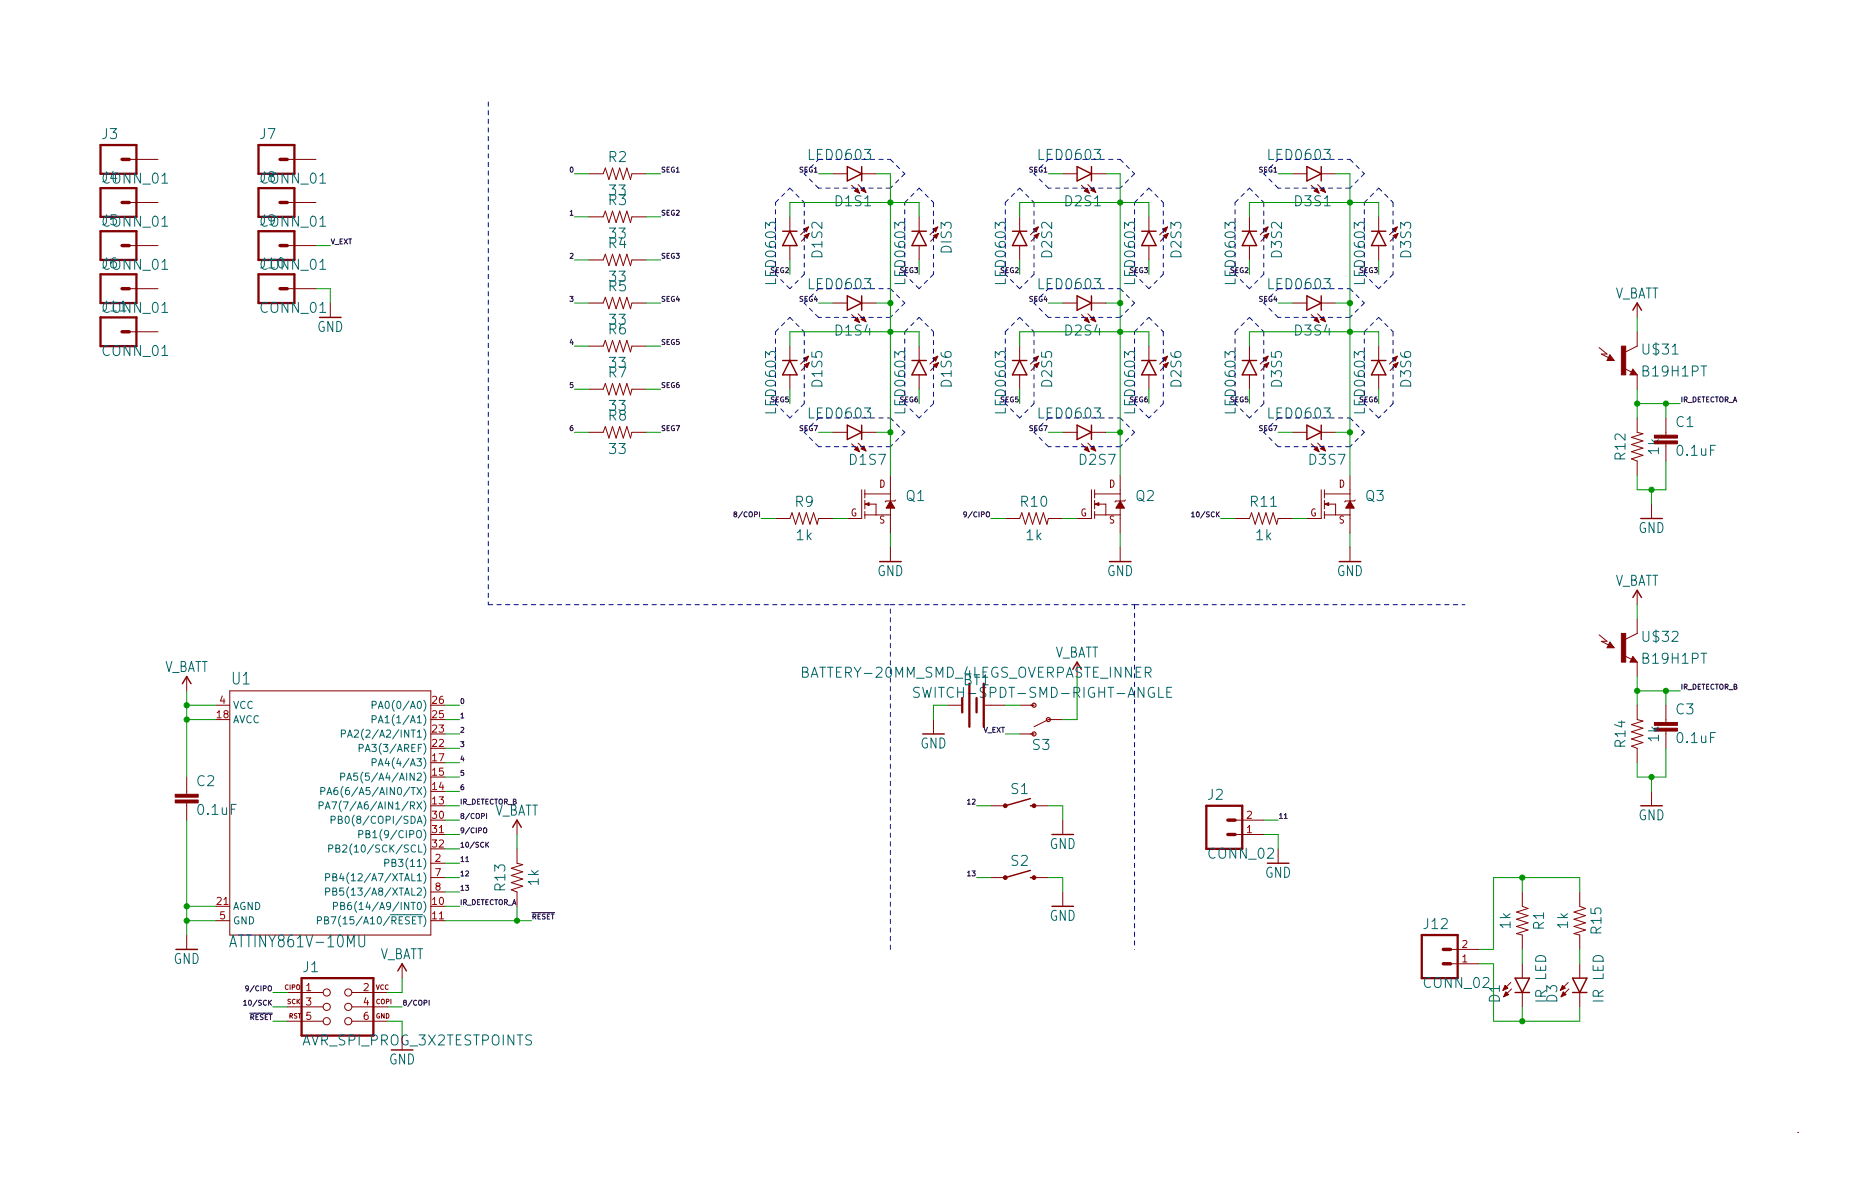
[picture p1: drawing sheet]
<svg xmlns="http://www.w3.org/2000/svg" width="328mm" height="210mm" viewBox="0 0 328 210" stroke-linecap="round" stroke-linejoin="round" font-family="sans-serif">
<g fill="none" stroke="#840000" stroke-width=".18">
<path d="M22.9 28.2h5M22.9 35.8h5M50.8 28.2h5.1M50.8 35.8h5.1M104.1 30.7h2.6l.4-1 .6 2 .6-2 .7 2 .6-2 .6 2 .7-2 .6 2 .3-1h2.5M104.1 38.3h2.6l.4-1 .6 2.1 .6-2.1 .7 2.1 .6-2.1 .6 2.1 .7-2.1 .6 2.1 .3-1.1h2.5M139.7 38.3v2.6M147.3 30.7h2.6M150.6 32.8l1.4 1.4M151.8 32.6l1.4 1.4M152.4 30.7h2.5M162.6 38.3v2.6"/>
<path d="M180.3 38.3v2.6M188 30.7h2.5M191.3 32.8l1.4 1.4M192.4 32.6l1.4 1.4M193 30.7h2.6M203.2 38.3v2.6M221 38.3v2.6M228.6 30.7h2.5M231.9 32.8l1.4 1.4M233 32.6l1.4 1.4M233.7 30.7h2.5M243.8 38.3v2.6"/>
<path d="M22.9 43.4h5M22.9 51h5M22.9 58.7h5M50.8 43.4h5.1M50.8 51h5.1M58.4 53.6v2.5M104.1 46h2.6l.4-1 .6 2 .6-2 .7 2 .6-2 .6 2 .7-2 .6 2 .3-1h2.5M104.1 53.6h2.6l.4-1 .6 2 .6-2 .7 2 .6-2 .6 2 .7-2 .6 2 .3-1h2.5M139.7 43.4v2.6M143 40.1l-1.4 1.4M143.1 41.3l-1.4 1.4M147.3 53.6h2.6"/>
<path d="M150.6 55.6l1.4 1.4M151.8 55.5l1.4 1.4M152.4 53.6h2.5M162.6 43.4v2.6M165.9 40.1l-1.4 1.4M166 41.3l-1.4 1.4M180.3 43.4v2.6M183.6 40.1l-1.4 1.4M183.8 41.3l-1.4 1.4M188 53.6h2.5M191.3 55.6l1.4 1.4M192.4 55.5l1.4 1.4"/>
<path d="M193 53.6h2.6M203.2 43.4v2.6M206.5 40.1l-1.4 1.4M206.6 41.3l-1.4 1.4M221 43.4v2.6M224.3 40.1l-1.4 1.4M224.4 41.3l-1.4 1.4M228.6 53.6h2.5M231.9 55.6l1.4 1.4M233 55.5l1.4 1.4M233.7 53.6h2.5M243.8 43.4v2.6"/>
<path d="M247.1 40.1l-1.4 1.4M247.3 41.3l-1.4 1.4M289.6 53.6v2.5M289.6 58.7v2.5l-2.1 1M104.1 68.8h2.6l.4-1 .6 2 .6-2 .7 2 .6-2 .6 2 .7-2 .6 2 .3-1h2.5M104.1 61.2h2.6l.4-1 .6 2 .6-2 .7 2 .6-2 .6 2 .7-2 .6 2 .3-1h2.5M104.1 76.4h2.6l.4-1 .6 2.1 .6-2.1 .7 2.1 .6-2.1 .6 2.1 .7-2.1 .6 2.1 .3-1.1h2.5M139.7 61.2v2.5M139.7 66.3v2.5M143 63l-1.4 1.4M143.1 64.1l-1.4 1.4M147.3 76.4h2.6"/>
<path d="M150.6 78.5l1.4 1.4M151.8 78.4l1.4 1.4M152.4 76.4h2.5M162.6 61.2v2.5M162.6 66.3v2.5M165.9 63l-1.4 1.4M166 64.1l-1.4 1.4M180.3 61.2v2.5M180.3 66.3v2.5M183.6 63l-1.4 1.4M183.8 64.1l-1.4 1.4M188 76.4h2.5"/>
<path d="M191.3 78.5l1.4 1.4M192.4 78.4l1.4 1.4M193 76.4h2.6M203.2 61.2v2.5M203.2 66.3v2.5M206.5 63l-1.4 1.4M206.6 64.1l-1.4 1.4M221 61.2v2.5M221 66.3v2.5M224.3 63l-1.4 1.4M224.4 64.1l-1.4 1.4M228.6 76.4h2.5"/>
<path d="M231.9 78.5l1.4 1.4M233 78.4l1.4 1.4M233.7 76.4h2.5M243.8 61.2v2.5M243.8 66.3v2.5M247.1 63l-1.4 1.4M247.3 64.1l-1.4 1.4M282.8 61.5l1.4 1.1h-1M283.3 62.6l1.2 .6M284.7 62.7l.8 1h-1.3zM287.3 65.2l1.3 .6M288.8 65.3l.8 1h-1.3z"/>
<path d="M289.6 73.9v2.5l1 .3-2.1 .6 2.1 .7-2.1 .6 2.1 .6-2.1 .7 2.1 .6-2.1 .6 1.1 .4v2.6M289.6 66.3v2.5M294.6 73.9v3.1M294.6 78.5v3M137.2 91.7h2.5l.4-1 .6 2 .7-2 .6 2 .6-2 .7 2 .6-2 .6 2 .3-1h2.5M152.4 86.6v5.1h-2.5M153 91.1h4.5M153 87.3h4.5M153 86.6v1.5M153 88.5v1.5M153 90.4v1.3M153.7 89.1h1.2v2"/>
<path d="M157.5 84.1v4.5M157.5 89.9v4.3M157.5 96.8v2.5M158.4 88.4l-.2 .2h-1.5l-.2 .2M177.8 91.7h2.5l.4-1 .7 2 .6-2 .6 2 .7-2 .6 2 .6-2 .7 2 .2-1h2.6M193 86.6v5.1h-2.5M193.6 86.6v1.5M193.6 88.5v1.5M193.6 90.4v1.3M193.6 91.1h4.5M193.6 87.3h4.5M194.4 89.1h1.2v2"/>
<path d="M198.1 84.1v4.5M198.1 89.9v4.3M198.1 96.8v2.5M199.1 88.4l-.2 .2h-1.5l-.2 .2M218.4 91.7h2.6l.4-1 .6 2 .6-2 .7 2 .6-2 .6 2 .7-2 .6 2 .3-1h2.5M233.7 86.6v5.1h-2.6M234.2 91.1h4.6M234.2 87.3h4.6M234.2 86.6v1.5M234.2 88.5v1.5M234.2 90.4v1.3M235 89.1h1.2v2"/>
<path d="M238.8 84.1v4.5M238.8 89.9v4.3M238.8 96.8v2.5M239.7 88.4l-.2 .2h-1.5l-.2 .2M292.1 89.1v2.6M33 119.6v2.6M190.5 117.1v2.5M282.8 112.3l1.4 1.1h-1M283.3 113.4l1.2 .6M284.7 113.5l.8 1h-1.3zM287.3 116l1.3 .6M288.8 116.1l.8 1h-1.3z"/>
<path d="M289.6 104.4v2.5M289.6 109.5v2.5l-2.1 1M289.6 117.1v2.5M33 137.4v3.1M38.1 124.7h2.5M40.6 122.2h35.6v43.1h-35.6zM165.1 127.2v2.6M167.6 124.7h2.6M174.2 124.7h3.6M180.3 124.7h2.6M180.3 129.8h2.6M188 127.2h-2.6l-2.5 1.3"/>
<path d="M289.6 124.7v2.5l1 .3-2.1 .6 2.1 .7-2.1 .6 2.1 .6-2.1 .7 2.1 .6-2.1 .6 1.1 .4v2.6M292.1 139.9v2.6M294.6 124.7v3.1M294.6 129.3v3M33 142v3M76.2 155.2h2.5M76.2 147.6h2.5M76.2 152.6h2.5M76.2 157.7h2.5M91.4 150.1v2.5l1.1 .3-2.1 .6 2.1 .7-2.1 .6 2.1 .6-2.1 .7 2.1 .6-2.1 .6 1 .4v2.6M91.4 145v2.6M175.3 155.2h2.5"/>
<path d="M175.3 142.5h2.5M182.9 155.2h2.5M182.9 142.5h2.5M188 145v2.6M188 157.7v2.6M218.4 147.6h5.1M218.4 145h5.1M226.1 150.1v2.5M269.2 157.7v2.6l1.1 .3-2.1 .7 2.1 .6-2.1 .7 2.1 .6-2.1 .6 2.1 .7-2.1 .6 1 .2v2.6M279.4 157.7v2.6l1 .3-2 .7 2 .6-2 .7 2 .6-2 .6 2 .7-2 .6 1 .2v2.6M33 165.3v2.6M38.1 162.8h2.5"/>
<path d="M38.1 160.3h2.5M50.8 175.5h6.3M50.8 178h6.3M62.2 175.5h6.4M62.2 178h6.4M71.1 170.4v2.6M76.2 162.8h2.5M256.5 170.4h5.1M256.5 167.9h5.1M267.2 173.7l-1.4 1.4M267.3 174.9l-1.4 1.4M269.2 170.4v2.6"/>
<path d="M269.2 175.5v2.5M277.4 173.7l-1.4 1.4M277.5 174.9l-1.4 1.4M279.4 170.4v2.6M279.4 175.5v2.5M50.8 180.6h6.3M62.2 180.6h6.4M317.9 200.3h.1"/>
<circle cx="57.8" cy="175.5" r=".63"/>
<circle cx="57.8" cy="178" r=".63"/>
<circle cx="61.6" cy="175.5" r=".63"/>
<circle cx="61.6" cy="178" r=".63"/>
<circle cx="57.8" cy="180.6" r=".63"/>
<circle cx="61.6" cy="180.6" r=".63"/>
</g>
<g fill="none" stroke="#840000" stroke-width=".25">
<path d="M149.9 29.5l2.5 1.2-2.5 1.3zM152.4 29.5v2.5M190.5 29.5l2.5 1.2-2.5 1.3zM193 29.5v2.5M231.1 29.5l2.6 1.2-2.6 1.3zM233.7 29.5v2.5M138.4 40.9h2.6M139.7 40.9l1.3 2.5h-2.6zM149.9 52.3l2.5 1.3-2.5 1.3zM152.4 52.3v2.6M161.3 40.9h2.5M162.6 40.9l1.2 2.5h-2.5z"/>
<path d="M179.1 40.9h2.5M180.3 40.9l1.3 2.5h-2.5zM190.5 52.3l2.5 1.3-2.5 1.3zM193 52.3v2.6M201.9 40.9h2.6M203.2 40.9l1.3 2.5h-2.6zM219.7 40.9h2.5M221 40.9l1.2 2.5h-2.5zM231.1 52.3l2.6 1.3-2.6 1.3zM233.7 52.3v2.6M242.6 40.9h2.5M243.8 40.9l1.3 2.5h-2.5z"/>
<path d="M288.8 54.9l.8-1.3 .7 1.3M138.4 63.7h2.6M139.7 63.7l1.3 2.6h-2.6zM149.9 75.2l2.5 1.2-2.5 1.3zM152.4 75.2v2.5M161.3 63.7h2.5M162.6 63.7l1.2 2.6h-2.5zM179.1 63.7h2.5M180.3 63.7l1.3 2.6h-2.5zM190.5 75.2l2.5 1.2-2.5 1.3zM193 75.2v2.5M201.9 63.7h2.6"/>
<path d="M203.2 63.7l1.3 2.6h-2.6zM219.7 63.7h2.5M221 63.7l1.2 2.6h-2.5zM231.1 75.2l2.6 1.2-2.6 1.3zM233.7 75.2v2.5M242.6 63.7h2.5M243.8 63.7l1.3 2.6h-2.5zM284.7 63.2l.2 .3h-.4l.2-.5 .5 .6h-.7M288.8 65.8l.1 .2h-.4l.3-.5 .5 .7h-.8M189.7 118.4l.8-1.3 .8 1.3M284.7 114l.2 .3h-.4l.2-.5 .5 .6h-.7M288.8 116.6l.1 .2h-.4l.3-.5 .5 .7h-.8"/>
<path d="M288.8 105.7l.8-1.3 .7 1.3M32.3 120.9l.7-1.3 .8 1.3M90.7 146.3l.7-1.3 .8 1.3M182.2 153.9l-4.4 1.3M182.2 155.2h.7M182.2 141.2l-4.4 1.3M182.2 142.5h.7M70.4 171.7l.7-1.3 .8 1.3M268 175.5h2.5M268 173h2.5l-1.3 2.5zM278.1 175.5h2.6M278.1 173h2.6l-1.3 2.5z"/>
</g>
<g fill="#840000" stroke="#840000" stroke-width=".18">
<path d="M142.2 64.5l.9-.4-.4 .9z"/>
<path d="M142.1 63.4l.9-.4-.4 .9z"/>
<path d="M165.1 64.5l.9-.4-.4 .9z"/>
<path d="M165 63.4l.9-.4-.4 .9z"/>
<path d="M182.9 64.5l.9-.4-.4 .9z"/>
<path d="M182.8 63.4l.8-.4-.3 .9z"/>
<path d="M191.8 33.8l.5-.5 .4 .9z"/>
<path d="M192.9 33.6l.5-.5 .4 .9z"/>
<path d="M165.1 41.7l.9-.4-.4 .9z"/>
<path d="M165 40.5l.9-.4-.4 .9z"/>
<path d="M182.9 41.7l.9-.4-.4 .9z"/>
<path d="M182.8 40.5l.8-.4-.3 .9z"/>
<path d="M266.2 174.2l.5 .5-.9 .4z"/>
<path d="M266.3 175.4l.5 .5-.9 .4z"/>
<path d="M232.4 56.6l.5-.5 .4 .9z"/>
<path d="M233.6 56.5l.5-.5 .3 .9z"/>
<path d="M246.4 64.5l.9-.4-.4 .9z"/>
<path d="M246.3 63.4l.8-.4-.3 .9z"/>
<path d="M292.6 128.8h4.1v.5h-4.1z"/>
<path d="M292.6 127.8h4.1v.5h-4.1z"/>
<path d="M246.4 41.7l.9-.4-.4 .9z"/>
<path d="M246.3 40.5l.8-.4-.3 .9z"/>
<path d="M151.1 33.8l.5-.5 .4 .9z"/>
<path d="M152.3 33.6l.5-.5 .4 .9z"/>
<path d="M205.7 41.7l.9-.4-.4 .9z"/>
<path d="M205.6 40.5l.9-.4-.4 .9z"/>
<path d="M286.8 112h.7v5.1h-.7z"/>
<path d="M223.5 41.7l.9-.4-.4 .9z"/>
<path d="M223.4 40.5l.9-.4-.4 .9z"/>
<path d="M191.8 56.6l.5-.5 .4 .9z"/>
<path d="M192.9 56.5l.5-.5 .4 .9z"/>
<path d="M193.6 89.1l.8-.2v.5z"/>
<path d="M198.1 88.6l.8 1.3h-1.5z"/>
<path d="M223.5 64.5l.9-.4-.4 .9z"/>
<path d="M223.4 63.4l.9-.4-.4 .9z"/>
<path d="M205.7 64.5l.9-.4-.4 .9z"/>
<path d="M205.6 63.4l.9-.4-.4 .9z"/>
<path d="M191.8 79.5l.5-.5 .4 .9z"/>
<path d="M192.9 79.4l.5-.5 .4 .9z"/>
<path d="M142.2 41.7l.9-.4-.4 .9z"/>
<path d="M142.1 40.5l.9-.4-.4 .9z"/>
<path d="M31 141.5h4.1v.5h-4.1z"/>
<path d="M31 140.5h4.1v.5h-4.1z"/>
<path d="M234.2 89.1l.8-.2v.5z"/>
<path d="M238.8 88.6l.7 1.3h-1.5z"/>
<path d="M232.4 79.5l.5-.5 .4 .9z"/>
<path d="M233.6 79.4l.5-.5 .3 .9z"/>
<path d="M232.4 33.8l.5-.5 .4 .9z"/>
<path d="M233.6 33.6l.5-.5 .3 .9z"/>
<path d="M286.8 61.2h.7v5.1h-.7z"/>
<path d="M276.4 174.2l.5 .5-.9 .4z"/>
<path d="M276.5 175.4l.5 .5-.9 .4z"/>
<path d="M292.6 78h4.1v.5h-4.1z"/>
<path d="M292.6 77h4.1v.5h-4.1z"/>
<path d="M151.1 79.5l.5-.5 .4 .9z"/>
<path d="M152.3 79.4l.5-.5 .4 .9z"/>
<path d="M153 89.1l.7-.2v.5z"/>
<path d="M157.5 88.6l.7 1.3h-1.5z"/>
<path d="M151.1 56.6l.5-.5 .4 .9z"/>
<path d="M152.3 56.5l.5-.5 .4 .9z"/>
<circle cx="177.8" cy="155.2" r=".33"/>
<circle cx="182.9" cy="155.2" r=".33"/>
<circle cx="177.8" cy="142.5" r=".33"/>
<circle cx="182.9" cy="142.5" r=".33"/>
</g>
<g fill="none" stroke="#840000" stroke-width=".41">
<path d="M17.8 25.6h6.3v5.1h-6.3zM17.8 33.3h6.3v5h-6.3zM45.7 25.6h6.4v5.1h-6.4zM45.7 33.3h6.4v5h-6.4zM17.8 40.9h6.3v5.1h-6.3zM17.8 48.5h6.3v5.1h-6.3zM17.8 56.1h6.3v5.1h-6.3zM45.7 40.9h6.4v5.1h-6.4zM45.7 48.5h6.4v5.1h-6.4zM170.2 123.4v2.6M171.4 120.9v7.6M172.7 123.4v2.6"/>
<path d="M174 120.9v7.6M213.4 142.5h6.3v7.6h-6.3zM53.3 173h12.7v10.1h-12.7zM251.5 165.3h6.3v7.7h-6.3z"/>
</g>
<g fill="none" stroke="#840000" stroke-width=".61">
<path d="M21.6 28.2h1.3M21.6 35.8h1.3M49.5 28.2h1.3M49.5 35.8h1.3M21.6 43.4h1.3M21.6 51h1.3M21.6 58.7h1.3M49.5 43.4h1.3M49.5 51h1.3M217.2 147.6h1.2M217.2 145h1.2M255.3 170.4h1.2"/>
<path d="M255.3 167.9h1.2"/>
</g>
<g fill="none" stroke="#840000" stroke-width=".2">
<circle cx="182.9" cy="124.7" r=".36"/>
<circle cx="182.9" cy="129.8" r=".36"/>
<circle cx="185.4" cy="127.2" r=".36"/>
</g>
<g fill="none" stroke="#006464" stroke-width=".18">
<path d="M56.7 139.9h.7l.1-.2-.1-.3-.7-.1v1.2M59.7 139.3h-.4a.86 .86 0 0 0 0 1.2l.4-.1 .1-.4-.3-.3h-.2l-.3 .3M60.3 137.4l.6-.1 .1-.2-.1-.3-.6-.1v1.3M60.4 129.8l.6-.1 .1-.2-.1-.3-.6-.1v1.3M61.3 138l.5-1.3 .4 1.3M61.5 130.4l.4-1.3 .4 1.3M61.5 137.6h.6M61.6 130h.6M63.5 132.3l.6-.1 .1-.1v-.3l-.7-.2v1.3M65.8 134.8h.6l.1-.2v-.3l-.7-.1v1.2M65.8 127.2h.6l.1-.2v-.3l-.7-.1v1.2M65.8 124.7l.6-.1 .1-.2v-.3l-.7-.1v1.3"/>
<path d="M162.6 121.6l-.7-.1-.2 .2-.1 .3a.84 .84 0 0 0 .8 .6l.2 .2-.2 .4h-.8M204.9 121.5v1.8h.9M206.4 122.4h.6M207.2 121.5h-.8v1.8h.8M56.4 142.5l.6-.1 .2-.2-.1-.3-.7-.1v1.3M57.5 143.1l.5-1.3 .4 1.3M57.6 155.2l.6-.1 .1-.2v-.3l-.7-.1v1.3M57.6 157.7l.6-.1 .1-.1v-.3l-.7-.2v1.3M57.7 142.7h.6M57.8 140.5l.5-1.2 .4 1.2M58 140.2h.6M58.1 150.1l.6-.1 .2-.2-.1-.3-.7-.1v1.3"/>
<path d="M58.6 145l.6-.1 .1-.1-.1-.3-.6-.2v1.3M58.7 141.8h.8l-.5 1.3M58.9 155.1l.5-.1 .1-.1v-.3l-.6-.1v1.3h.4l.2-.2 .1-.3-.3-.2M58.9 157.6h.5l.1-.2v-.2l-.6-.2v1.3h.4l.2-.1 .1-.3-.3-.3M59.4 150h.6l.1-.2-.1-.3-.6-.1v1.3h.5l.2-.1v-.3l-.3-.3M59.8 144.9h.6l.1-.2-.1-.2-.6-.2v1.3h.5l.2-.1 .1-.3-.3-.3M62.1 159.6h-.4a.85 .85 0 0 0 0 1.2l.4-.1 .1-.4-.3-.2h-.2l-.2 .2M63.5 147.5h.6l.1-.2-.1-.3-.6-.1v1.2M64.7 147.5l.6-.1 .1-.2-.1-.2-.6-.1v1.2h.5l.2-.1 .1-.3-.3-.2M68.1 152.6h.6l.1-.2-.1-.3-.6-.1v1.2M40.6 167.4l.6-2 .6 2M56.1 162.8l.6-.1 .2-.2-.1-.3-.7-.1v1.3"/>
<path d="M59 160.2h.6l.1-.2v-.3l-.7-.1v1.2M60.3 160.2l.5-.1 .1-.2v-.2l-.6-.1v1.2h.4l.2-.1 .1-.3-.3-.2M63.5 165.4v1.6l.3 .4 .5-.1 .2-.3v-1.6"/>
</g>
<g fill="none" stroke="#0f0f0f" stroke-width=".18">
<path d="M130 90.9l-.2-.2v-.1h.4l.1 .2-.5 .3 .2 .3 .3-.2-.2-.3M171 90.9l-.2 .2-.3-.1v-.4l.3-.1 .2 .2-.1 .5-.4 .2M210.7 90.8l.3-.3v.9M210.7 91.4h.6M82.4 152.4h.5M85.2 144.3h.4v-.4h-.4v.8M85.5 146.5l.2-.1 .4 .1v.5l-.1 .2-.3 .1-.2-.1zM86.1 143.9v.8M86.1 149.3l.3 .5M86.4 148.9l-.5 .5M227.2 144.7h.5M43.1 177.1l.3-.2v.9"/>
<path d="M43.1 177.8h.5M44 174.7l-.2 .2-.3-.1v-.4l.3-.1 .2 .2-.1 .5-.4 .2M75 177.3h.4l.1-.3-.5-.1v.9M75.9 176.9v.9"/>
</g>
<g fill="none" stroke="#0000c2" stroke-width=".18" stroke-dasharray=".8 .8">
<path d="M86.4 18v88.9M137.2 35.8l2.5-2.5M139.7 33.3l2.5 2.5M142.2 35.8v12.7M142.2 30.7l2.6-2.5M144.8 33.3l-2.6-2.6M144.8 28.2h12.7M157.5 33.3h-12.7M157.5 28.2l2.5 2.5M160 30.7l-2.5 2.6M160 35.8l2.6-2.5M162.6 33.3l2.5 2.5"/>
<path d="M165.1 35.8v12.7M177.8 35.8l2.5-2.5M180.3 33.3l2.6 2.5M182.9 35.8v12.7M182.9 30.7l2.5-2.5M185.4 33.3l-2.5-2.6M185.4 28.2h12.7M198.1 28.2l2.6 2.5M198.1 33.3h-12.7M200.7 30.7l-2.6 2.6M200.7 35.8l2.5-2.5M203.2 33.3l2.5 2.5"/>
<path d="M205.7 35.8v12.7M218.4 35.8l2.6-2.5M221 33.3l2.5 2.5M223.5 35.8v12.7M223.5 30.7l2.6-2.5M226.1 28.2h12.7M226.1 33.3l-2.6-2.6M238.8 28.2l2.5 2.5M238.8 33.3h-12.7M241.3 35.8l2.5-2.5M241.3 30.7l-2.5 2.6M243.8 33.3l2.6 2.5"/>
<path d="M246.4 35.8v12.7M137.2 48.5v-12.7M137.2 58.7l2.5-2.6M139.7 51l-2.5-2.5M139.7 56.1l2.5 2.6M142.2 53.6l2.6-2.6M142.2 58.7v12.7M142.2 48.5l-2.5 2.5M144.8 56.1l-2.6-2.5M144.8 51h12.7M157.5 51l2.5 2.6M157.5 56.1h-12.7"/>
<path d="M160 53.6l-2.5 2.5M160 58.7l2.6-2.6M160 48.5v-12.7M162.6 56.1l2.5 2.6M162.6 51l-2.6-2.5M165.1 48.5l-2.5 2.5M165.1 58.7v12.7M177.8 48.5v-12.7M177.8 58.7l2.5-2.6M180.3 51l-2.5-2.5M180.3 56.1l2.6 2.6M182.9 58.7v12.7"/>
<path d="M182.9 48.5l-2.6 2.5M182.9 53.6l2.5-2.6M185.4 51h12.7M185.4 56.1l-2.5-2.5M198.1 56.1h-12.7M198.1 51l2.6 2.6M200.7 48.5v-12.7M200.7 53.6l-2.6 2.5M200.7 58.7l2.5-2.6M203.2 51l-2.5-2.5M203.2 56.1l2.5 2.6M205.7 48.5l-2.5 2.5"/>
<path d="M205.7 58.7v12.7M218.4 48.5v-12.7M218.4 58.7l2.6-2.6M221 51l-2.6-2.5M221 56.1l2.5 2.6M223.5 48.5l-2.5 2.5M223.5 53.6l2.6-2.6M223.5 58.7v12.7M226.1 51h12.7M226.1 56.1l-2.6-2.5M238.8 56.1h-12.7M238.8 51l2.5 2.6"/>
<path d="M241.3 58.7l2.5-2.6M241.3 53.6l-2.5 2.5M241.3 48.5v-12.7M243.8 56.1l2.6 2.6M243.8 51l-2.5-2.5M246.4 48.5l-2.6 2.5M246.4 58.7v12.7M137.2 71.4v-12.7M139.7 73.9l-2.5-2.5M142.2 71.4l-2.5 2.5M142.2 76.4l2.6-2.5M144.8 79l-2.6-2.6"/>
<path d="M144.8 73.9h12.7M157.5 79h-12.7M157.5 73.9l2.5 2.5M160 71.4v-12.7M160 76.4l-2.5 2.6M162.6 73.9l-2.6-2.5M165.1 71.4l-2.5 2.5M177.8 71.4v-12.7M180.3 73.9l-2.5-2.5M182.9 76.4l2.5-2.5M182.9 71.4l-2.6 2.5M185.4 79l-2.5-2.6"/>
<path d="M185.4 73.9h12.7M198.1 73.9l2.6 2.5M198.1 79h-12.7M200.7 71.4v-12.7M200.7 76.4l-2.6 2.6M203.2 73.9l-2.5-2.5M205.7 71.4l-2.5 2.5M218.4 71.4v-12.7M221 73.9l-2.6-2.5M223.5 76.4l2.6-2.5M223.5 71.4l-2.5 2.5M226.1 73.9h12.7"/>
<path d="M226.1 79l-2.6-2.6M238.8 73.9l2.5 2.5M238.8 79h-12.7M241.3 76.4l-2.5 2.6M241.3 71.4v-12.7M243.8 73.9l-2.5-2.5M246.4 71.4l-2.6 2.5M86.4 106.9h71.1M157.5 106.9h43.2M200.7 106.9h58.4M200.7 106.9v61M157.5 167.9v-61"/>
</g>
<g fill="none" stroke="#009600" stroke-width=".18">
<path d="M101.6 30.7h2.5M101.6 38.3h2.5M114.3 30.7h2.5M114.3 38.3h2.5M139.7 38.3v-2.5h22.9v2.5M144.8 30.7h2.5M154.9 30.7h2.6v53.4M180.3 38.3v-2.5h22.9v2.5M185.4 30.7h2.6M195.6 30.7h2.5v53.4M221 38.3v-2.5h22.8v2.5M226.1 30.7h2.5"/>
<path d="M236.2 30.7h2.6v53.4M55.9 43.4h2.5M55.9 51h2.5v2.6M101.6 53.6h2.5M101.6 46h2.5M114.3 53.6h2.5M114.3 46h2.5M139.7 46v2.5M144.8 53.6h2.5M154.9 53.6h2.6M162.6 46v2.5M180.3 46v2.5"/>
<path d="M185.4 53.6h2.6M195.6 53.6h2.5M203.2 46v2.5M221 46v2.5M226.1 53.6h2.5M236.2 53.6h2.6M243.8 46v2.5M289.6 56.1v2.6M101.6 68.8h2.5M101.6 76.4h2.5M101.6 61.2h2.5M114.3 68.8h2.5"/>
<path d="M114.3 76.4h2.5M114.3 61.2h2.5M139.7 61.2v-2.5h22.9v2.5M139.7 68.8v2.6M144.8 76.4h2.5M154.9 76.4h2.6M162.6 68.8v2.6M180.3 61.2v-2.5h22.9v2.5M180.3 68.8v2.6M185.4 76.4h2.6M195.6 76.4h2.5M203.2 68.8v2.6"/>
<path d="M221 61.2v-2.5h22.8v2.5M221 68.8v2.6M226.1 76.4h2.5M236.2 76.4h2.6M243.8 68.8v2.6M289.6 68.8v5.1M289.6 71.4h7.6M294.6 71.4v2.5M134.6 91.7h2.6M147.3 91.7h2.6M157.5 94.2v2.6M175.3 91.7h2.5"/>
<path d="M188 91.7h2.5M198.1 94.2v2.6M215.9 91.7h2.5M228.6 91.7h2.5M238.8 94.2v2.6M292.1 86.6v2.5M294.6 81.5v5.1h-5v-2.5M190.5 119.6v7.6h-2.5M289.6 106.9v2.6M289.6 119.6v5.1M33 122.2v15.2M33 127.2h5.1"/>
<path d="M33 124.7h5.1M78.7 127.2h2.6M78.7 134.9h2.6M78.7 137.4h2.6M78.7 139.9h2.6M78.7 124.7h2.6M78.7 129.8h2.6M78.7 132.3h2.6M167.6 124.7h-2.5v2.5M177.8 124.7h2.5M177.8 129.8h2.5M289.6 122.2h7.6"/>
<path d="M292.1 137.4v2.5M294.6 132.3v5.1h-5v-2.5M294.6 122.2v2.5M33 145v20.3M78.7 142.5h2.6M78.7 145h2.6M78.7 147.6h2.6M78.7 155.2h2.6M78.7 150.1h2.6M78.7 157.7h2.6M78.7 152.6h2.6M91.4 147.6v2.5"/>
<path d="M172.7 142.5h2.6M172.7 155.2h2.6M185.4 142.5h2.6v2.5M185.4 155.2h2.6v2.5M223.5 145h2.6M223.5 147.6h2.6v2.5M269.2 155.2v2.5M279.4 157.7v-2.5h-15.2v12.7h-2.6M33 162.8h5.1M33 160.3h5.1M48.3 178h2.5M48.3 175.5h2.5"/>
<path d="M68.6 178h2.5M71.1 173v2.5h-2.5M78.7 162.8h15.3M78.7 160.3h2.6M91.4 160.3v2.5M261.6 170.4h2.6v10.2h15.2v-2.6M269.2 167.9v2.5M269.2 178v2.6M279.4 167.9v2.5M48.3 180.6h2.5M68.6 180.6h2.5v2.5"/>
</g>
<g fill="#009600" stroke="#009600" stroke-width=".18">
<circle cx="91.4" cy="162.8" r=".46"/>
<circle cx="33" cy="162.8" r=".46"/>
<circle cx="33" cy="160.3" r=".46"/>
<circle cx="33" cy="127.2" r=".46"/>
<circle cx="33" cy="124.7" r=".46"/>
<circle cx="238.8" cy="76.4" r=".46"/>
<circle cx="238.8" cy="58.7" r=".46"/>
<circle cx="292.1" cy="137.4" r=".46"/>
<circle cx="238.8" cy="53.6" r=".46"/>
<circle cx="294.6" cy="122.2" r=".46"/>
<circle cx="269.2" cy="155.2" r=".46"/>
<circle cx="269.2" cy="180.6" r=".46"/>
<circle cx="289.6" cy="122.2" r=".46"/>
<circle cx="289.6" cy="71.4" r=".46"/>
<circle cx="292.1" cy="86.6" r=".46"/>
<circle cx="294.6" cy="71.4" r=".46"/>
<circle cx="238.8" cy="35.8" r=".46"/>
<circle cx="198.1" cy="76.4" r=".46"/>
<circle cx="198.1" cy="53.6" r=".46"/>
<circle cx="198.1" cy="58.7" r=".46"/>
<circle cx="198.1" cy="35.8" r=".46"/>
<circle cx="157.5" cy="53.6" r=".46"/>
<circle cx="157.5" cy="58.7" r=".46"/>
<circle cx="157.5" cy="35.8" r=".46"/>
<circle cx="157.5" cy="76.4" r=".46"/>
</g>
<g font-size="2.9" fill="#006464">
<text x="41" y="121.1">U1</text>
<text x="41.7" y="167.5">ATTINY861V-10MU</text>
</g>
<g font-size="2.5" fill="#006464">
<text x="18" y="24.6">J3</text>
<text x="46" y="24.6">J7</text>
<text x="107.6" y="28.7">R2</text>
<text x="143.3" y="28.3">LED0603</text>
<text x="183.9" y="28.3">LED0603</text>
<text x="224.6" y="28.3">LED0603</text>
<text x="18" y="32.2">J4</text>
<text x="18.2" y="32.5">CONN_01</text>
<text x="46" y="32.2">J8</text>
<text x="46.2" y="32.5">CONN_01</text>
<text x="107.8" y="34.6">33</text>
<text x="18" y="39.8">J5</text>
<text x="18.2" y="40.1">CONN_01</text>
<text x="46" y="39.8">J9</text>
<text x="46.2" y="40.1">CONN_01</text>
<text x="107.6" y="36.3">R3</text>
<text x="147.8" y="36.5">D1S1</text>
<text x="188.4" y="36.5">D2S1</text>
<text x="229.1" y="36.5">D3S1</text>
<text x="18" y="47.5">J6</text>
<text x="18.2" y="47.7">CONN_01</text>
<text x="46.1" y="47.5">J10</text>
<text x="46.2" y="47.7">CONN_01</text>
<text x="107.6" y="43.9">R4</text>
<text x="107.8" y="42.2">33</text>
<text x="145.4" y="45.5" transform="rotate(-90 145.4 45.5)">D1S2</text>
<text x="168.3" y="44.7" transform="rotate(-90 168.3 44.7)">DIS3</text>
<text x="186.1" y="45.5" transform="rotate(-90 186.1 45.5)">D2S2</text>
<text x="208.9" y="45.5" transform="rotate(-90 208.9 45.5)">D2S3</text>
<text x="226.7" y="45.5" transform="rotate(-90 226.7 45.5)">D3S2</text>
<text x="249.6" y="45.5" transform="rotate(-90 249.6 45.5)">D3S3</text>
<text x="107.6" y="51.5">R5</text>
<text x="107.8" y="49.8">33</text>
<text x="137.3" y="50" transform="rotate(-90 137.3 50)">LED0603</text>
<text x="143.3" y="51.1">LED0603</text>
<text x="160.1" y="50" transform="rotate(-90 160.1 50)">LED0603</text>
<text x="177.9" y="50" transform="rotate(-90 177.9 50)">LED0603</text>
<text x="183.9" y="51.1">LED0603</text>
<text x="200.8" y="50" transform="rotate(-90 200.8 50)">LED0603</text>
<text x="218.5" y="50" transform="rotate(-90 218.5 50)">LED0603</text>
<text x="224.6" y="51.1">LED0603</text>
<text x="241.4" y="50" transform="rotate(-90 241.4 50)">LED0603</text>
<text x="285.5" y="52.8">V_BATT</text>
<text x="18.2" y="55.1">J11</text>
<text x="18.2" y="55.3">CONN_01</text>
<text x="46.2" y="55.3">CONN_01</text>
<text x="56.1" y="58.7">GND</text>
<text x="107.6" y="59.1">R6</text>
<text x="107.8" y="57.4">33</text>
<text x="147.8" y="59.3">D1S4</text>
<text x="188.4" y="59.3">D2S4</text>
<text x="229.1" y="59.3">D3S4</text>
<text x="18.2" y="63">CONN_01</text>
<text x="107.8" y="65.1">33</text>
<text x="290.7" y="62.7">U$31</text>
<text x="107.6" y="66.8">R7</text>
<text x="145.4" y="68.4" transform="rotate(-90 145.4 68.4)">D1S5</text>
<text x="168.3" y="68.4" transform="rotate(-90 168.3 68.4)">D1S6</text>
<text x="186.1" y="68.4" transform="rotate(-90 186.1 68.4)">D2S5</text>
<text x="208.9" y="68.4" transform="rotate(-90 208.9 68.4)">D2S6</text>
<text x="226.7" y="68.4" transform="rotate(-90 226.7 68.4)">D3S5</text>
<text x="249.6" y="68.4" transform="rotate(-90 249.6 68.4)">D3S6</text>
<text x="290.7" y="66.6">B19H1PT</text>
<text x="107.6" y="74.4">R8</text>
<text x="107.8" y="72.7">33</text>
<text x="137.3" y="72.9" transform="rotate(-90 137.3 72.9)">LED0603</text>
<text x="143.3" y="74">LED0603</text>
<text x="160.1" y="72.9" transform="rotate(-90 160.1 72.9)">LED0603</text>
<text x="177.9" y="72.9" transform="rotate(-90 177.9 72.9)">LED0603</text>
<text x="183.9" y="74">LED0603</text>
<text x="200.8" y="72.9" transform="rotate(-90 200.8 72.9)">LED0603</text>
<text x="218.5" y="72.9" transform="rotate(-90 218.5 72.9)">LED0603</text>
<text x="224.6" y="74">LED0603</text>
<text x="241.4" y="72.9" transform="rotate(-90 241.4 72.9)">LED0603</text>
<text x="296.4" y="75.5">C1</text>
<text x="107.8" y="80.3">33</text>
<text x="150.3" y="82.2">D1S7</text>
<text x="191" y="82.2">D2S7</text>
<text x="231.6" y="82.2">D3S7</text>
<text x="287.5" y="81.3" transform="rotate(-90 287.5 81.3)">R12</text>
<text x="293.4" y="80.4" transform="rotate(-90 293.4 80.4)">1k</text>
<text x="296.7" y="80.6">0.1uF</text>
<text x="140.7" y="89.6">R9</text>
<text x="160.3" y="88.6">Q1</text>
<text x="180.6" y="89.6">R10</text>
<text x="200.9" y="88.6">Q2</text>
<text x="221.2" y="89.6">R11</text>
<text x="241.5" y="88.6">Q3</text>
<text x="140.9" y="95.5">1k</text>
<text x="181.5" y="95.5">1k</text>
<text x="222.1" y="95.5">1k</text>
<text x="289.8" y="94.3">GND</text>
<text x="155.1" y="101.9">GND</text>
<text x="195.8" y="101.9">GND</text>
<text x="236.4" y="101.9">GND</text>
<text x="285.5" y="103.6">V_BATT</text>
<text x="290.7" y="113.5">U$32</text>
<text x="28.9" y="118.8">V_BATT</text>
<text x="142" y="119.8">BATTERY-20MM_SMD_4LEGS_OVERPASTE_INNER</text>
<text x="186.4" y="116.3">V_BATT</text>
<text x="290.7" y="117.4">B19H1PT</text>
<text x="163.6" y="123.4">SWITCH-SPDT-SMD-RIGHT-ANGLE</text>
<text x="170.4" y="121.2">BT1</text>
<text x="293.4" y="131.2" transform="rotate(-90 293.4 131.2)">1k</text>
<text x="296.4" y="126.3">C3</text>
<text x="296.7" y="131.4">0.1uF</text>
<text x="162.8" y="132.4">GND</text>
<text x="182.6" y="132.6">S3</text>
<text x="287.5" y="132.1" transform="rotate(-90 287.5 132.1)">R14</text>
<text x="34.8" y="139">C2</text>
<text x="178.8" y="140.4">S1</text>
<text x="213.6" y="141.4">J2</text>
<text x="35.1" y="144.1">0.1uF</text>
<text x="87.3" y="144.2">V_BATT</text>
<text x="289.8" y="145.1">GND</text>
<text x="178.8" y="153.1">S2</text>
<text x="185.6" y="150.1">GND</text>
<text x="213.8" y="151.9">CONN_02</text>
<text x="223.7" y="155.2">GND</text>
<text x="89.4" y="157.5" transform="rotate(-90 89.4 157.5)">R13</text>
<text x="95.3" y="156.6" transform="rotate(-90 95.3 156.6)">1k</text>
<text x="185.6" y="162.8">GND</text>
<text x="251.9" y="164.3">J12</text>
<text x="267.2" y="164.2" transform="rotate(-90 267.2 164.2)">1k</text>
<text x="273.1" y="164.4" transform="rotate(-90 273.1 164.4)">R1</text>
<text x="277.3" y="164.2" transform="rotate(-90 277.3 164.2)">1k</text>
<text x="283.2" y="165.1" transform="rotate(-90 283.2 165.1)">R15</text>
<text x="30.7" y="170.5">GND</text>
<text x="53.6" y="171.9">J1</text>
<text x="67" y="169.6">V_BATT</text>
<text x="251.9" y="174.7">CONN_02</text>
<text x="265.3" y="177.3" transform="rotate(-90 265.3 177.3)">D1</text>
<text x="273.5" y="177.1" transform="rotate(-90 273.5 177.1)">IR LED</text>
<text x="275.4" y="177.3" transform="rotate(-90 275.4 177.3)">D3</text>
<text x="283.6" y="177.1" transform="rotate(-90 283.6 177.1)">IR LED</text>
<text x="68.8" y="188.2">GND</text>
</g>
<text font-size="2.5" fill="#840000" x="53.6" y="184.9">AVR_SPI_PROG_3X2TESTPOINTS</text>
<g font-size="1.8" fill="#840000">
<text x="155.5" y="86.2">D</text>
<text x="196.2" y="86.2">D</text>
<text x="236.8" y="86.2">D</text>
<text x="150.4" y="91.3">G</text>
<text x="155.5" y="92.6">S</text>
<text x="191.1" y="91.3">G</text>
<text x="196.2" y="92.6">S</text>
<text x="231.7" y="91.3">G</text>
<text x="236.8" y="92.6">S</text>
</g>
<g font-size="1.8" fill="#a90000">
<text x="38.9" y="124.5">4</text>
<text x="76.5" y="124.5">26</text>
<text x="38.4" y="127">18</text>
<text x="76.5" y="129.5">23</text>
<text x="76.5" y="127">25</text>
<text x="76.5" y="137.2">15</text>
<text x="76.5" y="134.6">17</text>
<text x="76.5" y="132.1">22</text>
<text x="76.5" y="142.2">13</text>
<text x="76.5" y="139.7">14</text>
<text x="76.5" y="144.8">30</text>
<text x="76.5" y="147.3">31</text>
<text x="76.5" y="149.9">32</text>
<text x="220.5" y="147.3">1</text>
<text x="220.5" y="144.8">2</text>
<text x="77" y="152.4">2</text>
<text x="77" y="154.9">7</text>
<text x="38.4" y="160">21</text>
<text x="76.5" y="160">10</text>
<text x="77" y="157.5">8</text>
<text x="38.9" y="162.6">5</text>
<text x="76.5" y="162.6">11</text>
<text x="258.6" y="167.6">2</text>
<text x="258.6" y="170.2">1</text>
<text x="54.1" y="175.3">1</text>
<text x="54.1" y="177.8">3</text>
<text x="64.3" y="175.3">2</text>
<text x="64.3" y="177.8">4</text>
<text x="54.1" y="180.3">5</text>
<text x="64.3" y="180.3">6</text>
</g>
<g font-size="1.8" fill="#006464">
<text x="41.1" y="125.3">VCC</text>
<text x="67.3" y="125.3">PA0(0/A0)</text>
<text x="41.1" y="127.9">AVCC</text>
<text x="63" y="130.4">PA2(2/A2/INT1)</text>
<text x="67.3" y="127.9">PA1(1/A1)</text>
<text x="64.8" y="133">PA3(3/AREF)</text>
<text x="67.3" y="135.5">PA4(4/A3)</text>
<text x="59.9" y="143.1">PA7(7/A6/AIN1/RX)</text>
<text x="60.1" y="140.6">PA6(6/A5/AIN0/TX)</text>
<text x="62.8" y="138">PA5(5/A4/AIN2)</text>
<text x="61" y="145.7">PB0(8/COPI/SDA)</text>
<text x="65.3" y="148.2">PB1(9/CIPO)</text>
<text x="60.3" y="155.8">PB4(12/A7/XTAL1)</text>
<text x="60.9" y="150.7">PB2(10/SCK/SCL)</text>
<text x="69.1" y="153.3">PB3(11)</text>
<text x="41.1" y="160.9">AGND</text>
<text x="60.3" y="158.4">PB5(13/A8/XTAL2)</text>
<text x="62" y="160.9">PB6(14/A9/INT0)</text>
<text x="41.1" y="163.4">GND</text>
<text x="57.6" y="163.4">PB7(15/A10/~{RESET})</text>
</g>
<g font-size="1.2" fill="#0f0f0f">
<text x="100.9" y="30.5">0</text>
<text x="116.8" y="30.5">SEG1</text>
<text x="141.5" y="30.5">SEG1</text>
<text x="182.1" y="30.5">SEG1</text>
<text x="222.8" y="30.5">SEG1</text>
<text x="100.9" y="38.1">1</text>
<text x="116.8" y="38.1">SEG2</text>
<text x="58.4" y="43.2">V_EXT</text>
<text x="100.9" y="45.7">2</text>
<text x="116.8" y="45.7">SEG3</text>
<text x="100.9" y="53.3">3</text>
<text x="116.8" y="53.3">SEG4</text>
<text x="136.4" y="48.3">SEG2</text>
<text x="141.5" y="53.3">SEG4</text>
<text x="159.3" y="48.3">SEG3</text>
<text x="177" y="48.3">SEG2</text>
<text x="182.1" y="53.3">SEG4</text>
<text x="199.9" y="48.3">SEG3</text>
<text x="217.7" y="48.3">SEG2</text>
<text x="222.8" y="53.3">SEG4</text>
<text x="240.5" y="48.3">SEG3</text>
<text x="100.9" y="61">4</text>
<text x="116.8" y="61">SEG5</text>
<text x="100.9" y="68.6">5</text>
<text x="116.8" y="68.6">SEG6</text>
<text x="136.4" y="71.1">SEG5</text>
<text x="159.3" y="71.1">SEG6</text>
<text x="177" y="71.1">SEG5</text>
<text x="199.9" y="71.1">SEG6</text>
<text x="217.7" y="71.1">SEG5</text>
<text x="240.5" y="71.1">SEG6</text>
<text x="297.2" y="71.1">IR_DETECTOR_A</text>
<text x="100.9" y="76.2">6</text>
<text x="116.8" y="76.2">SEG7</text>
<text x="141.5" y="76.2">SEG7</text>
<text x="182.1" y="76.2">SEG7</text>
<text x="222.8" y="76.2">SEG7</text>
<text x="130.6" y="91.4">8/COPI</text>
<text x="171.2" y="91.4">9/CIPO</text>
<text x="211.6" y="91.4">10/SCK</text>
<text x="81.3" y="124.5">0</text>
<text x="297.2" y="121.9">IR_DETECTOR_B</text>
<text x="81.3" y="127">1</text>
<text x="81.3" y="129.5">2</text>
<text x="173.9" y="129.5">V_EXT</text>
<text x="81.3" y="134.6">4</text>
<text x="81.3" y="132.1">3</text>
<text x="81.3" y="137.2">5</text>
<text x="81.3" y="142.2">IR_DETECTOR_B</text>
<text x="81.3" y="139.7">6</text>
<text x="171.3" y="142.2">12</text>
<text x="81.3" y="147.3">9/CIPO</text>
<text x="81.3" y="144.8">8/COPI</text>
<text x="81.3" y="149.9">10/SCK</text>
<text x="226.1" y="144.8">11</text>
<text x="81.3" y="152.4">11</text>
<text x="81.3" y="154.9">12</text>
<text x="171.3" y="154.9">13</text>
<text x="81.3" y="160">IR_DETECTOR_A</text>
<text x="81.3" y="157.5">13</text>
<text x="94" y="162.6">~{RESET}</text>
<text x="43.9" y="177.8">10/SCK</text>
<text x="44.2" y="175.3">9/CIPO</text>
<text x="71.1" y="177.8">8/COPI</text>
<text x="43.2" y="180.3">~{RESET}</text>
</g>
<g font-size="1.1" fill="#840000">
<text x="50.3" y="175">CIPO</text>
<text x="50.8" y="177.5">SCK</text>
<text x="66.4" y="175">VCC</text>
<text x="66.5" y="177.5">COPI</text>
<text x="51.1" y="180.1">RST</text>
<text x="66.5" y="180.1">GND</text>
</g>
</svg>
